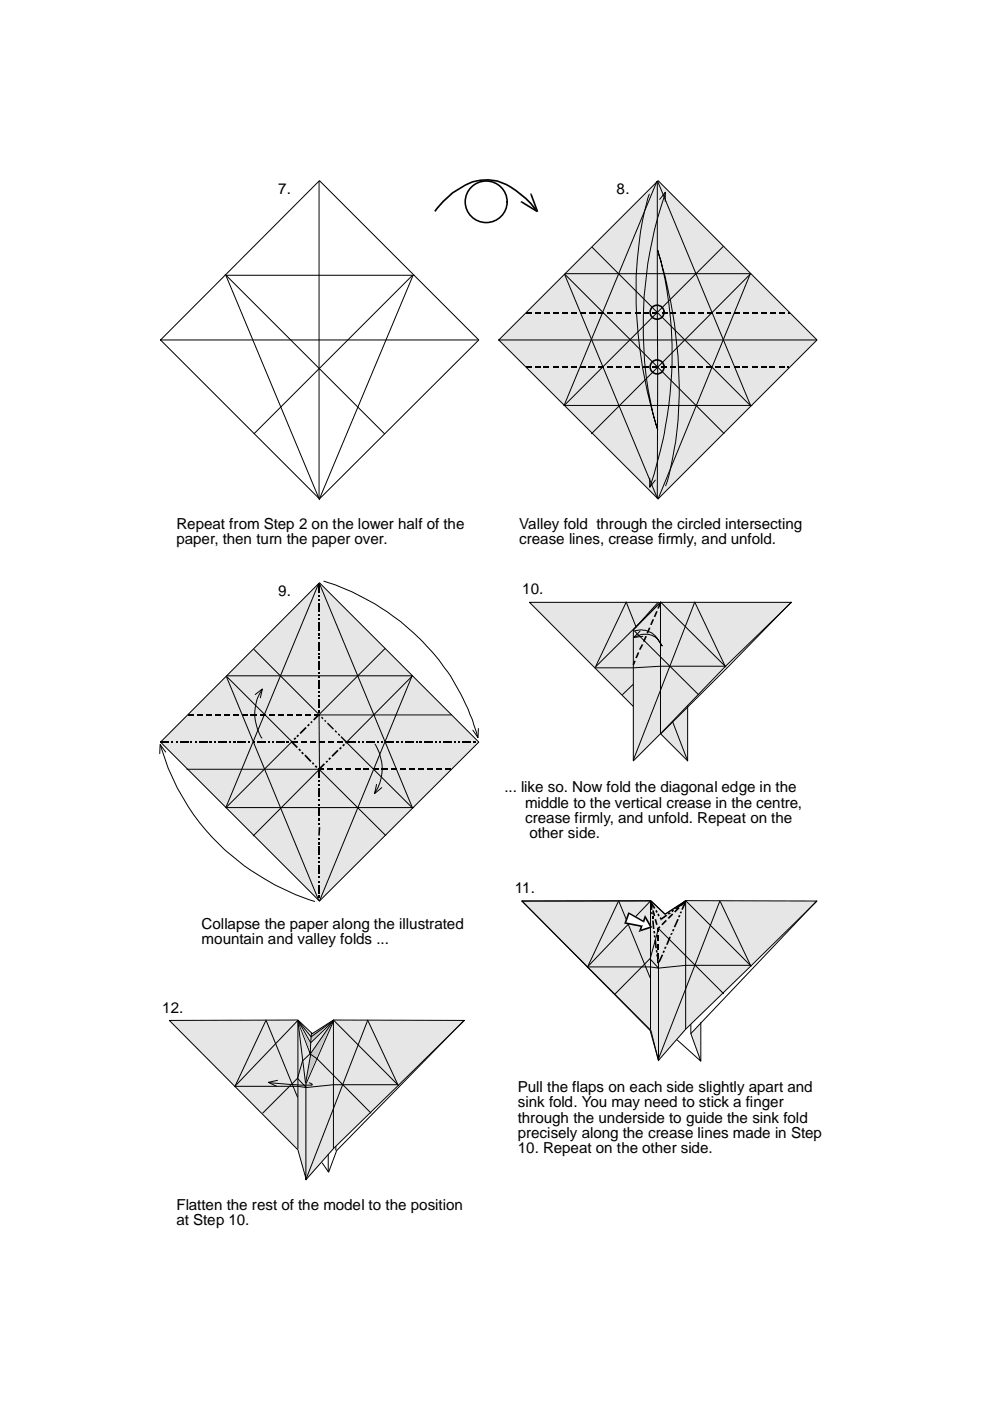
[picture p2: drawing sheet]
<svg xmlns="http://www.w3.org/2000/svg" width="210mm" height="297mm" viewBox="0 0 210 297" stroke-linecap="round" stroke-linejoin="round" font-family="sans-serif">
<path d="M71.2 242v1.9" fill="none" stroke="#000" stroke-width=".21"/>
<g fill="#e6e6e6">
<path d="M148.5 216.9v7.9l-2-5.6z"/>
<path d="M112.3 127.7h27.4l6.1 5.8v27.8z" fill-rule="evenodd"/>
</g>
<path d="M112.3 127.7h27.4l6.1 5.8v27.8z" fill="none" stroke="#000" stroke-width=".21"/>
<path d="M139.5 38.3l33.7 33.8-33.7 33.7-33.8-33.7z" fill="#e6e6e6"/>
<g fill="none" stroke="#000" stroke-width=".21">
<path d="M67.6 38.5v67M67.7 38.3l33.8 33.8-33.8 33.7-33.7-33.7zM139.3 38.5l-19.7 47.4M139.4 38.6v66.9M139.4 38.5l19.8 47.5-33.6-33.6M139.5 38.3l33.7 33.8-33.7 33.7-33.8-33.7zM47.8 58.2l33.7 33.8M47.9 58.4l19.8 47.5M47.9 58.4h39.9M87.4 58.4l-33.6 33.6M87.5 58.4l-19.8 47.4M119.7 58.2l19.7 47.4"/>
<path d="M119.8 58.2l33.7 33.7M119.8 58h39.4M139.9 42.3l1.2-1.5v1.9M141.1 41a84.8 84.8 0 0 0-2 49.1l.3 1a91 91 0 0 1-2.7-46.3l1-3.6M153.3 52.3l-33.6 33.6M159.1 58l-19.6 47.8M159.1 58.1l-33.7 33.9M34 72.1h67.3M105.7 72.1h67.4M119.5 86h39.9M137.8 101.4v1.9l1.1-1.5M141.1 103a73 73 0 0 0 2.4-29.7 107.4 107.4 0 0 0-4.1-20.3 84.1 84.1 0 0 1-1.6 50.2"/>
</g>
<g fill="none" stroke="#000" stroke-width=".34">
<path d="M140.8 66.2a1.48 1.48 0 0 0-2.1-1.3 1.48 1.48 0 0 0-.4 2.4 1.48 1.48 0 0 0 2.4-.6l.1-.5M140.8 77.8a1.48 1.48 0 0 0-2.1-1.4 1.48 1.48 0 0 0-.4 2.5 1.48 1.48 0 0 0 2.4-.6l.1-.5"/>
<circle cx="103.1" cy="42.8" r="4.4"/>
</g>
<g fill="#000">
<path d="M93.8 42.6a14.3 14.3 0 0 1 8.1-4.6 9.6 9.6 0 0 1 7.6 2.2l2.1 1.7 1.1 1.1 1 1.3-.2 .3a17.4 17.4 0 0 0-8.1-6 10.8 10.8 0 0 0-9.3 2.4l-2 1.9-1.7 2-.3-.3zM110.6 42.6l.1 .1-.2 .3-.2-.1zM112.4 41.3l.4-.1 1.3 3.6-.3 .1zM112.4 41.1l.3-.1 .1 .2-.4 .1zM110.7 42.7l3.3 2-.2 .3-3.3-2zM113.8 44.9l.3-.1zM111.4 77.7h1.3v.3h-1.3zM111.5 66.2h1.3v.3h-1.3zM113.4 77.7h1.2v.3h-1.2zM113.5 66.2h1.2v.3h-1.2zM115.2 77.7h1.3v.3h-1.3zM115.3 66.2h1.3v.3h-1.3z"/>
<path d="M117.2 77.7h1.2v.3h-1.2zM117.3 66.2h1.2v.3h-1.2zM119.1 77.7h1.3v.3h-1.3zM119.2 66.2h1.3v.3h-1.3zM121 77.7h1.3v.3h-1.3zM121.1 66.2h1.2v.3h-1.2zM122.9 77.7h1.3v.3h-1.3zM123 66.2h1.3v.3h-1.3zM124.8 77.7h1.4v.3h-1.4zM124.9 66.2h1.3v.3h-1.3zM126.7 77.7h1.3v.3h-1.3zM126.8 66.2h1.3v.3h-1.3z"/>
<path d="M128.7 77.7h1.3v.3h-1.3zM128.8 66.2h1.2v.3h-1.2zM130.6 77.7h1.2v.3h-1.2zM130.6 66.2h1.3v.3h-1.3zM132.5 77.7h1.3v.3h-1.3zM132.6 66.2h1.3v.3h-1.3zM134.5 77.7h1.2v.3h-1.2zM134.5 66.2h1.3v.3h-1.3zM136.3 77.7h1.3v.3h-1.3zM136.4 66.2h1.3v.3h-1.3zM138.3 77.7h1.2v.3h-1.2zM138.3 66.2h1.3v.3h-1.3z"/>
<path d="M140.2 77.7h1.3v.3h-1.3zM140.3 66.2h1.3v.3h-1.3zM142.1 77.7h1.2v.3h-1.2zM142.2 66.2h1.2v.3h-1.2zM144 77.7h1.3v.3h-1.3zM144.1 66.2h1.3v.3h-1.3zM145.9 77.7h1.3v.3h-1.3zM146 66.2h1.3v.3h-1.3zM147.8 77.7h1.3v.3h-1.3zM147.9 66.2h1.3v.3h-1.3zM149.8 77.7h1.2v.3h-1.2zM149.9 66.2h1.2v.3h-1.2z"/>
<path d="M151.6 77.7h1.3v.3h-1.3zM151.7 66.2h1.3v.3h-1.3zM153.6 77.7h1.3v.3h-1.3zM153.7 66.2h1.2v.3h-1.2zM155.5 77.7h1.3v.3h-1.3zM155.6 66.2h1.3v.3h-1.3zM157.4 77.7h1.3v.3h-1.3zM157.5 66.2h1.2v.3h-1.2zM159.3 77.7h1.3v.3h-1.3zM159.4 66.2h1.3v.3h-1.3zM161.3 77.7h1.3v.3h-1.3zM161.4 66.2h1.2v.3h-1.2z"/>
<path d="M163.2 77.7h1.2v.3h-1.2zM163.2 66.2h1.3v.3h-1.3zM165.1 77.7h1.3v.3h-1.3zM165.2 66.2h1.3v.3h-1.3zM167 77.7h.3v.3h-.3zM167 66.2h.5v.3h-.5z"/>
<circle cx="92.2" cy="44.7" r=".13"/>
<circle cx="113.6" cy="44.3" r=".13"/>
</g>
<path d="M67.7 123.6l33.8 33.7-33.8 33.7-33.7-33.7z" fill="#e6e6e6"/>
<g fill="none" stroke="#000" stroke-width=".21">
<path d="M53.8 137.7l13.8 13.8M67.6 123.7l-19.7 47.4M67.7 123.6l33.8 33.7-33.8 33.7-33.7-33.7zM67.7 123.7l19.8 47.6-14.1-14M68.7 123.2a49 49 0 0 1 29.5 25l2 4.4 1.1 3.6M81.6 137.5l-14 14M34 158.1a48.1 48.1 0 0 0 24.3 29.5l4.4 2.1 4 1.4M35.1 159.5l-1.1-1.7-.1 2M48 143.5l19.6 47.4M48.1 143.3h39.4M48.1 143.5l13.7 13.7M54.1 147.3l1.5-1.2-.4 1.8"/>
<path d="M55.5 146.2a9.3 9.3 0 0 0 0 10.3M61.8 157.3l-13.8 13.8M67.6 151.6h28.1M67.6 151.5l.1 11.6M79.5 157.8a9.3 9.3 0 0 1 0 10.2M87.4 143.3l-19.7 47.7M87.4 143.4l-13.9 13.9M101.4 154.5l-.1 1.9-1.1-1.6M39.6 163.1h27.9M47.8 171.2h39.9M67.6 163.2l-13.9 14M67.6 163.1l14.2 14.1"/>
<path d="M79.8 166.3l-.4 2 1.5-1.3"/>
</g>
<g fill="#000">
<path d="M67.5 123.8h.3v1.8h-.3zM67.5 126.1h.3v.4h-.3zM67.5 127h.3v.5h-.3zM67.5 127.9h.3v1.8h-.3zM67.5 130.2h.3v.4h-.3zM67.5 131.1h.3v.4h-.3zM67.5 131.9h.3v1.9h-.3zM67.5 134.2h.3v.5h-.3zM67.5 135.2h.3v.4h-.3zM67.5 136.1h.3v1.8h-.3zM67.5 138.4h.3v.4h-.3zM67.5 139.2h.3v.5h-.3z"/>
<path d="M34 157.2h1.8v.3h-1.8zM36.3 157.2h.4v.3h-.4zM37.3 157.2h.4v.3h-.4zM38.1 157.2h1.9v.3h-1.9zM39.8 151.4h1.3v.4h-1.3zM40.4 157.2h.4v.3h-.4zM41.3 157.2h.4v.3h-.4zM41.7 151.4h1.3v.4h-1.3zM42.2 157.2h1.8v.3h-1.8zM43.6 151.4h1.3v.4h-1.3zM44.4 157.2h.6v.3h-.6zM45.4 157.2h.4v.3h-.4z"/>
<path d="M45.6 151.4h1.2v.4h-1.2zM46.3 157.2h1.8v.3h-1.8zM47.5 151.4h1.3v.4h-1.3zM48.6 157.2h.4v.3h-.4zM49.4 151.4h1.2v.4h-1.2zM49.4 157.2h.6v.3h-.6zM50.4 157.2h1.8v.3h-1.8zM51.3 151.4h1.3v.4h-1.3zM52.7 157.2h.4v.3h-.4zM53.2 151.4h1.3v.4h-1.3zM53.6 157.2h.4v.3h-.4zM54.4 157.2h1.9v.3h-1.9z"/>
<path d="M55.1 151.4h1.3v.4h-1.3zM56.7 157.2h.4v.3h-.4zM57.1 151.4h1.2v.4h-1.2zM57.7 157.2h.4v.3h-.4zM58.5 157.2h1.9v.3h-1.9zM58.9 151.4h1.3v.4h-1.3zM60.8 157.2h.5v.3h-.5zM60.9 151.4h1.2v.4h-1.2zM61.7 157.2h.2v.3h-.2zM61.9 157.2h1.3v.3h-1.3zM61.6 157.3l.3-.2 1.3 1.3-.3 .2zM61.6 157.3l.3-.3 .2 .3-.2 .2z"/>
<path d="M62.8 151.4h1.3v.4h-1.3zM62.2 156.7l.4-.4 .2 .3-.3 .3zM62.8 156.1l.4-.4 .2 .3-.3 .3zM63.2 158.9l.3-.2 .3 .3-.2 .3zM63.8 157.2h1.3v.3h-1.3zM64.1 159.4l.3 .3-.2 .3-.4-.4zM64.7 151.4h1.3v.4h-1.3zM64.5 160.2l.3-.2 1.2 1.3-.2 .3zM63.5 155.4l1.3-1.3 .2 .3-1.2 1.2zM65.7 157.2h1.3v.3h-1.3zM65.4 153.4l.3 .3-.3 .3-.3-.2zM66 152.9l.3 .2-.3 .3-.2-.3z"/>
<path d="M66.6 151.4h1v.4h-1zM67.5 140.2h.3v1.7h-.3zM67.5 142.4h.3v.5h-.3zM67.5 143.4h.3v.4h-.3zM67.5 144.2h.3v1.9h-.3zM67.5 146.5h.3v.4h-.3zM67.5 147.4h.3v.5h-.3zM67.5 148.3h.3v1.8h-.3zM67.5 150.6h.3v.5h-.3zM67.6 157.2h1.3v.3h-1.3zM67.7 151.4l.2 .2-.2 .2-.1-.1zM66.4 152.5l1.1-1.1 .2 .3-1.1 1.1z"/>
<path d="M67.5 151.4l.1-.1v.4h.1zM68.2 151.9l.4 .4-.2 .2-.3-.3zM68.9 152.6l.3 .3-.2 .2-.3-.2zM69.6 157.2h1.3v.3h-1.3zM69.5 153.2l1.3 1.3-.2 .2-1.3-1.3zM71.1 154.8l.4 .3-.2 .3-.3-.3zM71.5 157.2h1.2v.3h-1.2zM71.9 158.7l.3-.3 .3 .2-.4 .3zM71.8 155.5l.3 .3-.1 .3-.4-.4zM72.9 157.7l.3 .2-.4 .4-.2-.3zM73.2 157.4l.1-.1 .3 .2-.2 .2zM73.4 157.2h.2v.3h-.2z"/>
<path d="M72.4 156.1l1.2 1.2-.2 .2-1.2-1.2zM73.6 157.2h1.8v.3h-1.8zM73.3 157.3l.1 .2 .2-.2 .1 .1-.1 .1zM75.9 157.2h.4v.3h-.4zM76.8 157.2h.4v.3h-.4zM77.6 157.2h1.9v.3h-1.9zM79.9 157.2h.4v.3h-.4zM80.9 157.2h.4v.3h-.4zM81.7 157.2h1.9v.3h-1.9zM84 157.2h.5v.3h-.5zM84.9 157.2h.4v.3h-.4zM85.9 157.2h1.7v.3h-1.7z"/>
<path d="M88.1 157.2h.5v.3h-.5zM89 157.2h.5v.3h-.5zM89.9 157.2h1.8v.3h-1.8zM92.2 157.2h.4v.3h-.4zM93.1 157.2h.5v.3h-.5zM94 157.2h1.8v.3h-1.8zM96.3 157.2h.4v.3h-.4zM97.2 157.2h.4v.3h-.4zM98 157.2h1.9v.3h-1.9zM100.3 157.2h.5v.3h-.5zM66.1 161.8l.3-.2 .2 .3-.2 .3zM67 162.2l.3 .4-.2 .2-.4-.3z"/>
<path d="M67.5 162.9h1.2v.4h-1.2zM67.5 177.7h.3v.4h-.3zM67.5 178.5h.3v.5h-.3zM67.5 163l1.2-1.2 .2 .3-1.2 1.2zM67.5 163l.2 .3-.1 .1-.1-.1 .2-.3zM67.6 163.1h.3v1.8h-.3zM67.6 165.4h.3v.4h-.3zM67.6 166.3h.3v.4h-.3zM67.6 167.2h.3v1.8h-.3zM67.6 169.4h.3v.5h-.3zM67.6 170.4h.3v.4h-.3zM67.6 171.2h.3v1.9h-.3z"/>
<path d="M67.6 173.5h.3v.5h-.3zM67.6 174.4h.3v.5h-.3zM67.4 163.2l.2-.3 .1 .1-.2 .3zM67.6 175.4h.3l-.1 1.8h-.3zM69 161.5l.3-.3 .3 .3-.3 .2zM69.4 162.9h1.3v.4h-1.3zM69.6 160.9l.3-.3 .3 .2-.4 .3zM70.3 160.2l1.2-1.3 .3 .3-1.3 1.3zM71.3 162.9h1.3v.4h-1.3zM73.2 162.9h1.3v.4h-1.3zM75.2 162.9h1.3v.4h-1.3zM77 162.9h1.3v.4h-1.3z"/>
<path d="M79 162.9h1.3v.4h-1.3zM80.9 162.9h1.3v.4h-1.3zM82.8 162.9h1.3v.4h-1.3zM84.8 162.9h1.2v.4h-1.2zM86.6 162.9h1.3v.4h-1.3zM88.6 162.9h1.2v.4h-1.2zM90.5 162.9h1.3v.4h-1.3zM92.4 162.9h1.2v.4h-1.2zM94.3 162.9h1.2v.4h-1.2zM67.5 179.4h.3v1.8h-.3zM67.5 181.7h.3v.4h-.3zM67.5 182.7h.3v.4h-.3z"/>
<path d="M67.5 183.5h.3v1.9h-.3zM67.5 185.8h.3v.4h-.3zM67.5 186.7h.3v.4h-.3zM67.5 187.6h.3v1.8h-.3zM67.5 189.9h.3v.5h-.3z"/>
</g>
<path d="M140 127.7h27.8l-14 13.6-19.5 20v-27.8z" fill-rule="evenodd" fill="#e6e6e6"/>
<g fill="none" stroke="#000" stroke-width=".21">
<path d="M132.7 127.9l-6.4 13.4M132.8 127.6l2.1 5.4M134.7 133.7a4.4 4.4 0 0 1 4.9 2l.8 1.2a3.8 3.8 0 0 0-5.8-1.8M135.7 133.8l-1.3 1.4 1.9-.3M139.5 127.7l-5.2 5.8 13.8 13.8M140 127.8l-13.8 13.7M140 127.7h27.8l-14 13.6-19.5 20v-27.8zM147.3 127.6l-13 33.5M147.4 127.9l6.4 13.4h-13.8l-5.6 .3M167.7 127.7l-13.6 14-14 13.9M126.2 141.6h8M134.2 145.1l-2.2 2.2"/>
<path d="M142.6 152.9l3.2 8.4M153.9 141.4l-13.9-13.8v27.8"/>
</g>
<path d="M135.2 138.3l.4 .1-.6 1.2-.3-.1zM136.1 136.6l.3 .1-.6 1.1-.3-.1zM136.8 134.8l.4 .1-.5 1.2-.4-.1zM137.6 133l.3 .1-.5 1.2-.3-.1zM138.3 131.3h.4l-.5 1.2-.4-.1zM139.1 129.6l.3 .1-.5 1.1h-.3zM139.9 127.8l.3 .1-.5 1.2-.3-.1zM134.5 140.1l.3 .1-.3 .8-.4-.1z" fill="#000"/>
<path d="M110.7 191h27.4l3 2.8 4.3-2.8-5.8 33.9-1.6-6.4z" fill-rule="evenodd" fill="#e6e6e6"/>
<path d="M110.7 191h27.4l3 2.8 4.3-2.8-5.8 33.9-1.6-6.4z" fill="none" stroke="#000" stroke-width=".21"/>
<path d="M145.4 191h27.8l-27.7 27.1-5.9 6.5v-27.7z" fill-rule="evenodd" fill="#e6e6e6"/>
<g fill="none" stroke="#000" stroke-width=".21">
<path d="M131.1 191.2l-6.6 13.9M131.1 191l6.7 16.3M137.8 191.1l-13.1 13.7M137.9 191v27.2M152.7 191l-13.1 33.5M152.7 191.2l6.4 13.4M173.1 191l-26.6 28.1 2.1 5.9-5-4.5M124.5 205h13.4l1.7 .3-1.8-2 1.8-6.4 13.8 13.8M137.8 203.2l-7.3 7.5M139.6 204.2v20.6l5.8-6.6 27.8-27.2h-27.8l-4.4 2.8-3.1-2.8h-27.2l27.1 27.5 1.8 6.3M146.5 217.2v1.9M148.6 216.8v8.1"/>
<path d="M159.1 204.7h-13.7l-5.8 .6M159.3 204.8l-13.9-13.8v27.1"/>
</g>
<g fill="#000">
<path d="M137.8 191.2l.2-.2 .9 1.5-.2 .2zM137.8 191.2l.3-.1 .3 1.3-.3 .1zM137.8 191.1h.3l.2 1.8h-.3zM138.2 194.3h.3v.5h-.3zM138 193.4h.3l.1 .4h-.3zM138.3 193.1l.3-.1 .3 1.2-.3 .1zM138.3 195.2h.3l.2 1.8h-.4zM138.5 197.4h.4v.5h-.3zM138.6 198.3h.3l.1 .4h-.3zM138.8 194.9l.3-.1 .3 1.2-.3 .1zM138.8 199.2h.3l.2 1.8h-.4zM138.9 193.2l.3-.3 .2 .4-.2 .3z"/>
<path d="M139.4 196.8h.4v.8h-.4zM139.4 196.7l.4 .1-.1 .2zM139.4 198.2h.4v1.3h-.4zM139.6 193.7l.3 .4-.3 .2-.2-.4zM139.4 196.7l.3-.1v.2l-.3 .1zM139.4 196.7l.4-.3 .2 .2-.3 .4zM140 194.8l1.2-.9 .3 .3-1.2 .8zM140 194.8l.3 .2-.2 .2-.1-.2 .3-.2zM139.9 194.7l.2-.3 .2 .4-.3 .2zM141.1 195l.3 .3-.9 .9-.3-.3zM141.6 193.7l.4-.3 .2 .3-.4 .2zM141.9 198.6l.3 .1-.6 1.6h-.4z"/>
<path d="M142.7 192.8l.2 .3-.3 .3-.3-.2zM142.3 197.8l.4 .1-.3 .3-.3-.1zM141.6 194.6l.9-.9 .2 .2-.9 .9zM142.7 197h.3l-.2 .5-.3-.1zM143.1 192.6l1.4-1.1 .3 .3-1.5 1zM143.6 194.8l.3 .1-.7 1.7-.4-.1zM142.9 193.2l.9-.9 .3 .3-.9 .9zM143.9 194l.4 .1-.2 .4-.3-.1zM144.3 193.2l.3 .1-.2 .4-.3-.1zM144.9 191.3l.3-.3 .3 .3-.4 .2zM144.3 191.9l.9-.9 .3 .2-1 .9zM145.2 191.1l.3 .1-.7 1.7-.4-.1z"/>
<path d="M139 201.5h.4v.5h-.3zM139.4 200.2h.4v1.3h-.4zM139.4 202h.4v1.3h-.4zM139.4 204h.4v.2h-.4zM139.1 202.4h.3l.1 .4h-.3zM139.3 203.3h.3l.1 .9h-.3zM140.3 202.4l.3 .1-.7 1.6-.4-.1zM140.6 201.5l.4 .1-.2 .4h-.3zM141 200.7l.3 .1-.2 .4-.3-.1z"/>
</g>
<path d="M133.3 193.6l3.2 1.8 .3-1.1 1.3 2.2-2.4 .8 .4-.9-3.5-.7z" fill-rule="evenodd" fill="#fff"/>
<g fill="#000">
<path d="M132.4 195.6l.4 .1-.2-.2-.1 .4h-.2zM132.6 195.5l3.5 .7-.1 .3-3.5-.6zM133.3 193.4l.1 .1-.1 .2 .2-.1-.3-.1zM133.2 193.5l.3 .1-.7 2.1-.4-.1zM135.6 197.2l.3 .1-.2-.2 .1 .4-.4 .1zM135.7 197.1l2.4-.7 .1 .3-2.4 .8zM135.9 196.3l.1 .2 .1-.3h.2l-.1 .2zM135.9 196.3l.3 .1-.3 .9-.3-.1zM133.4 193.5l3.2 1.8-.2 .2-3.1-1.8zM136.3 195.3l.4 .1-.1 .2-.2-.1 .2-.2zM136.7 194l.2 .3-.2 .2 .3-.2h-.3zM136.7 194.3h.3l-.3 1.1-.4-.1z"/>
<path d="M136.7 194.5l.2-.2 1.3 2.2-.3 .2zM138.1 196.4l-.2 .3 .3-.2 .1 .1-.1 .1z"/>
</g>
<g fill="#e6e6e6">
<path d="M35.9 216.4h27.5l2.9 2.8 4.3-2.8-5.7 33.8-1.7-6.4z" fill-rule="evenodd"/>
<path d="M70.7 216.4h27.8l-27.7 27-5.9 6.6v-27.8z" fill-rule="evenodd"/>
</g>
<g fill="none" stroke="#000" stroke-width=".21">
<path d="M56.3 216.5l-6.5 13.9M56.4 216.3l6.7 16.3M63.1 216.4l-13.1 13.8M63.2 216.4l2.7 4.7 4.8-4.7M63.2 216.4v27.1M63.2 216.4l1.6 13.2M63.2 216.4l2.8 3.4M63.3 216.9l2.5 6.6 .1-2.4M70.7 216.5l-5.8 13.1M78 216.3l-13.1 33.6M78.1 216.5l6.2 13.4M98.4 216.4l-27 27.6-1.7 4.5-1.4-1.9"/>
<path d="M63.1 228.6l-7.4 7.4M64.2 224.8l-1.1 3.8 1.8 2-1.7-.3h-13.4M65.7 223.5l-1.5 1.4M65.8 223.5l1.3 .9M67.2 224.5l11.5 11.5M84.3 230h-13.6l-5.8 .6M84.5 230.2l-13.8-13.9v27.1"/>
</g>
<path d="M70.4 216.7l-5.5 12.6 1.1-6z" fill="#ccc"/>
<path d="M70.6 216.5l-4.8 7M65.9 223.5l-1 5.8" fill="none" stroke="#000" stroke-width=".21"/>
<path d="M63.5 217.3l2.2 3.8v1.7z" fill="#ccc"/>
<path d="M65.8 223.5l1.4 1" fill="none" stroke="#000" stroke-width=".21"/>
<path d="M66.2 219.2l3.9-2.3-4.1 3.8z" fill="#ccc"/>
<path d="M66 219.1l-.1 1.9M70.6 216.4l-4.6 3.4M57.1 229.6l6.7 .5 2.4-.1-.7-.4M58.8 229.1l-1.9 .4 1.8 .8M64.9 229.5v20.6l5.8-6.6 27.8-27.1-27.8-.1-4.5 2.8-3-2.8-27.3 .1 27.3 27.4 1.7 6.3M69.6 244.8v3.6" fill="none" stroke="#000" stroke-width=".21"/>
<g font-size="3.2">
<text x="59" y="41.1">7.</text>
<text x="130.7" y="41.1">8.</text>
<text x="37.4" y="112.2">Repeat from Step 2 on the lower half of the</text>
<text x="110.1" y="112.2">Valley fold through the circled intersecting</text>
<text x="37.4" y="115.4">paper, then turn the paper over.</text>
<text x="110.1" y="115.4">crease lines, crease firmly, and unfold.</text>
<text x="59" y="126.4">9.</text>
<text x="110.7" y="126">10.</text>
<text x="106.9" y="168">... like so. Now fold the diagonal edge in the</text>
<text x="111.3" y="171.2">middle to the vertical crease in the centre,</text>
<text x="111.3" y="174.4">crease firmly, and unfold. Repeat on the</text>
<text x="112.3" y="177.6">other side.</text>
<text x="109.1" y="189.4">11.</text>
<text x="42.8" y="196.9">Collapse the paper along the illustrated</text>
<text x="42.8" y="200.1">mountain and valley folds ...</text>
<text x="34.4" y="214.7">12.</text>
<text x="109.8" y="231.6">Pull the flaps on each side slightly apart and</text>
<text x="109.8" y="234.8">sink fold. You may need to stick a finger</text>
<text x="109.8" y="238">through the underside to guide the sink fold</text>
<text x="109.8" y="241.2">precisely along the crease lines made in Step</text>
<text x="109.8" y="244.5">10. Repeat on the other side.</text>
<text x="37.4" y="256.6">Flatten the rest of the model to the position</text>
<text x="37.4" y="259.8">at Step 10.</text>
</g>
</svg>
